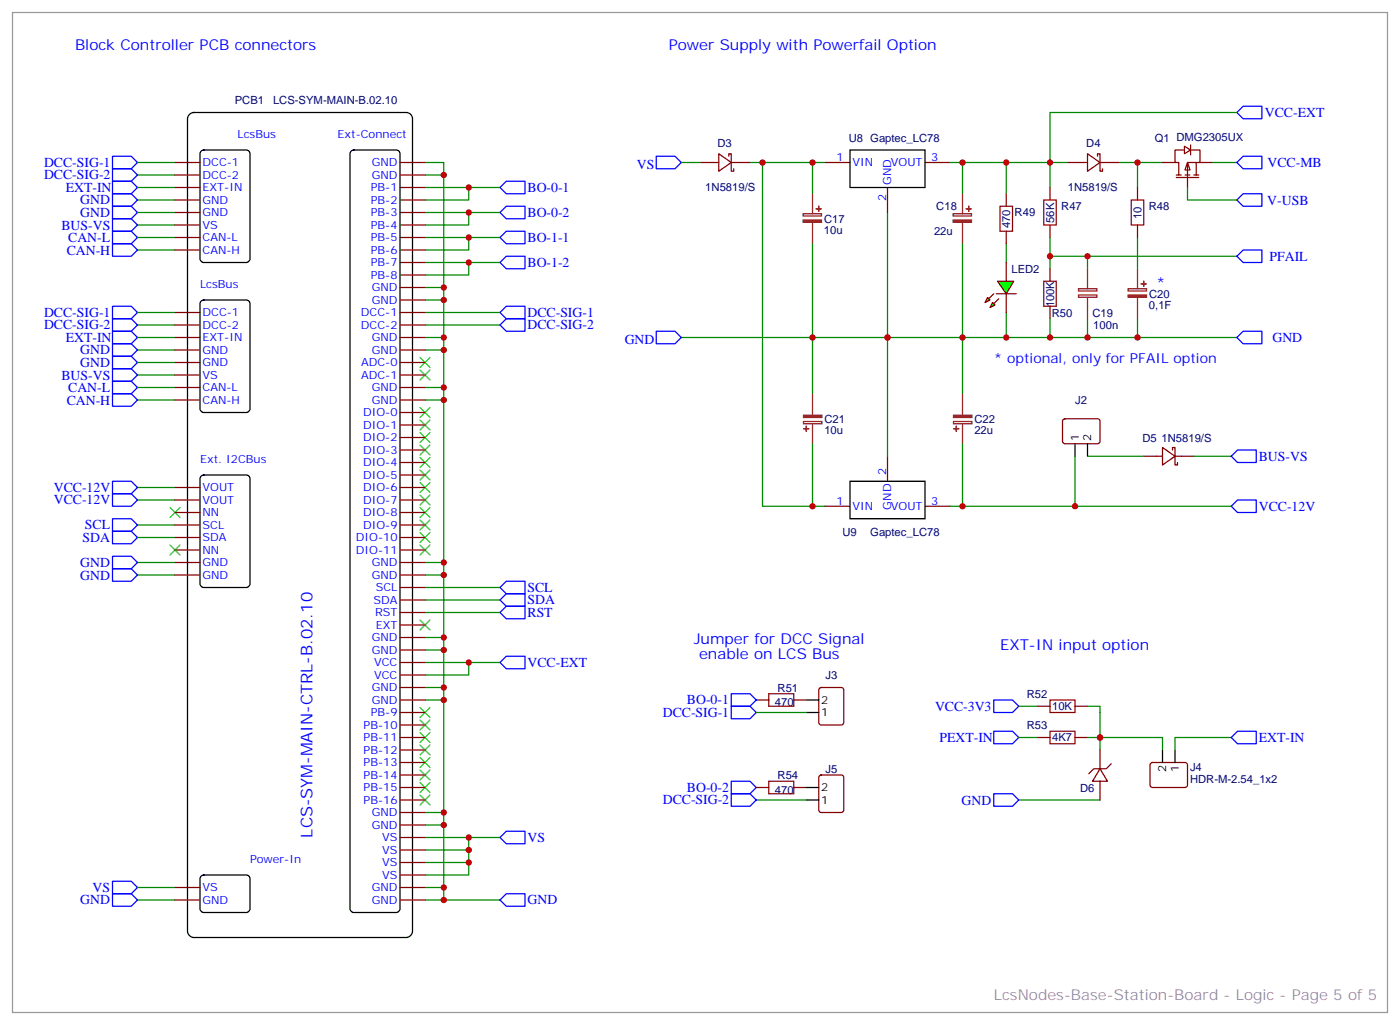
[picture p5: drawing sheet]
<svg xmlns="http://www.w3.org/2000/svg" width="395mm" height="289mm" viewBox="0 0 395 289" stroke-linecap="round" stroke-linejoin="round" font-family="sans-serif">
<path d="M349.1 31.8l1.7-1.8h5.3v3.5h-5.3zM185.2 44.1h5.3l1.8 1.8-1.8 1.7h-5.3zM350.8 54.7h5.3v3.5h-5.3l-1.7-1.8zM350.8 70.6h5.3v3.5h-5.3l-1.7-1.8zM185.2 93.5h5.3l1.8 1.7-1.8 1.8h-5.3zM350.8 93.5h5.3v3.5h-5.3l-1.7-1.8z" fill="none" stroke="#00f" stroke-width=".35"/>
<path d="M229.3 54.7v5.6M271.6 54.7v5.6M226.7 60.3h5.1v.7h-5.1zM229.3 62.8v6M269 60.3h5.2v.7h-5.2zM271.6 62.8v6M306.9 75.8v5.7M304.4 83.3h5.2v.6h-5.2zM304.4 81.5h5.2v.6h-5.2zM306.9 84v6" fill="none" stroke="#8c2424" stroke-width=".35"/>
<g fill="#8c2424" stroke="#8c2424" stroke-width=".35">
<path d="M269 62.1h5.2v.6h-5.2z"/>
<path d="M272.7 58.9h1.4z"/>
<path d="M273.4 58.2v1.4z"/>
<path d="M226.7 62.1h5.1v.6h-5.1z"/>
<path d="M230.4 58.9h1.4z"/>
<path d="M231 58.2l.1 1.4z"/>
</g>
<g fill="none" stroke="#008700" stroke-width=".35">
<path d="M349.2 31.8h-52.9v14.1M211.7 45.9h21.1M229.3 45.9v8.8M250.5 60v35.2M268.1 45.9h3.5M296.3 45.9h-24.7v8.8M296.3 45.9v7M296.3 45.9h5.3M315.7 45.9h12.4M321 45.9v7M229.3 68.8v26.4M271.6 68.8v26.4"/>
<path d="M296.3 67v8.8M296.3 72.3h52.9M306.9 72.3v3.5M321 67v8.8M192.3 95.2h156.9M296.3 90v5.2M306.9 90v5.2M321 90v5.2"/>
</g>
<path d="M294.6 56.4h3.5v7.1h-3.5zM319.3 56.4h3.5v7.1h-3.5zM294.6 79.4h3.5v7h-3.5z" fill="none" stroke="#a10000" stroke-width=".35"/>
<g fill="none" stroke="#870000" stroke-width=".35">
<path d="M197.6 45.9h5.2M202.8 43.4l3.6 2.5-3.6 2.4zM205.7 44.1v-.7h.7v4.9h.7v-.7M206.4 45.9h5.3M232.8 45.9h7.1M250.5 52.9v7.1M261.1 45.9h7M296.3 52.9v3.5M301.6 45.9h5.3M306.9 43.4l3.5 2.5-3.5 2.4zM309.7 44.1v-.7h.7v4.9h.7v-.7M310.4 45.9h5.3"/>
<path d="M321 52.9v3.5M336 40.9v2.8M296.3 63.5v3.5M296.3 75.8v3.6M321 63.5v3.5M296.3 86.4v3.6"/>
</g>
<path d="M239.9 42.3h21.2v10.6h-21.2z" fill="none" stroke="#000" stroke-width=".35"/>
<path d="M334.3 41.3l1.7 1-1.7 1.1z" fill="#fff" stroke="#870000" stroke-width=".35"/>
<g fill="none" stroke="#870000" stroke-width=".35">
<path d="M328.1 45.9h3.5M332 49.4h1.4M332 50.1h6.3M334.1 42.3h-2.5v3.6h1.1v3.5M334.4 49.4h1.4M335.1 45.9l.7 2.1h-1.4zM336.2 42.3h2.5v3.6h-3.6v7M336.9 49.4h1.4M337.6 45.9v3.5M338.7 45.9h3.5M284 74.1v5.3M284 82.9v5.3"/>
<path d="M300.1 118.4l.5-.2h9.4l.4 .7v5.9l-.7 .4h-9.4l-.4-.7v-5.6zM250.5 128.8v7M322.8 128.8h5.3M328.1 126.3l3.5 2.5-3.5 2.4zM330.9 127v-.7h.7v4.9h.7v-.7M331.6 128.8h5.3M232.8 142.9h7.1M261.1 142.9h7M213.4 197.6h3.6M224 197.6h3.5M231.3 194.2l.5-.2h5.6l.7 .5v9.4l-.4 .7h-5.9l-.7-.5v-9.4zM231.3 218.9l.5-.2h5.6l.7 .5v9.4l-.4 .7h-5.9l-.7-.5v-9.4z"/>
<path d="M213.4 222.2h3.6M224 222.2h3.5"/>
</g>
<g fill="none" stroke="#008700" stroke-width=".35">
<path d="M192.3 45.9h5.3M215.2 45.9v97h17.6M284 45.9v8.8M335.1 52.9v3.5h14.1M342.2 45.9h7M284 68.8v5.3M229.3 95.2v15.9M250.5 95.2v33.6M271.6 95.2v15.9M284 88.2v7M229.3 125.2v17.7M271.6 125.2v17.7"/>
<path d="M303.4 128.8v14.1M306.9 128.8h15.9M336.9 128.8h10.6M268.1 142.9h79.4M213.4 201.1h14.1M213.4 225.8h14.1"/>
</g>
<path d="M349.1 45.9l1.7-1.8h5.3v3.5h-5.3zM349.2 127h5.3v3.5h-5.3l-1.7-1.7zM347.5 142.9l1.7-1.8h5.3v3.5h-5.3zM206.4 195.8h5.3l1.7 1.8-1.7 1.7h-5.3zM206.4 199.3h5.3l1.7 1.8-1.7 1.7h-5.3zM206.4 224h5.3l1.7 1.8-1.7 1.7h-5.3zM206.4 220.5h5.3l1.7 1.7-1.7 1.8h-5.3z" fill="none" stroke="#00f" stroke-width=".35"/>
<path d="M239.9 135.8h21.2v10.6h-21.2zM303.4 125.2v3.6M306.9 125.2v3.6M227.5 197.6h3.6M227.5 201.1h3.6M227.5 225.8h3.6M227.5 222.2h3.6" fill="none" stroke="#000" stroke-width=".35"/>
<path d="M217 195.8h7v3.5h-7zM217 220.5h7v3.5h-7z" fill="none" stroke="#a10000" stroke-width=".35"/>
<path d="M321 75.8v5.7M318.4 81.5h5.2v.6h-5.2zM321 84v6M226.8 119h5.2v.6h-5.2zM229.3 111.1v6M229.3 119.6v5.6M269.1 119h5.2v.6h-5.2zM271.6 111.1v6M271.6 119.6v5.6" fill="none" stroke="#8c2424" stroke-width=".35"/>
<g fill="#8c2424" stroke="#8c2424" stroke-width=".35">
<path d="M226.8 117.2h5.2v.6h-5.2z"/>
<path d="M226.8 121h1.4z"/>
<path d="M227.5 120.3l.1 1.4z"/>
<path d="M269.1 117.2h5.2v.6h-5.2z"/>
<path d="M269.2 121h1.4z"/>
<path d="M269.9 120.3v1.4z"/>
<path d="M318.4 83.3h5.2v.6h-5.2z"/>
<path d="M322.1 80.1h1.4z"/>
<path d="M322.8 79.4v1.4z"/>
</g>
<path d="M3.5 3.5h388.1v282.3h-388.1z" fill="none" stroke="#999" stroke-width=".35"/>
<g fill="#0f0" stroke="#870000" stroke-width=".35">
<path d="M280.1 85.4l.7 .7-1.4 .7z"/>
<path d="M278.7 84l.7 .7-1.4 .7z"/>
</g>
<g fill="#870000" stroke="#870000" stroke-width=".35">
<path d="M281.9 84.3l-1.4 1.4z"/>
<path d="M280.5 82.9l-1.5 1.4z"/>
</g>
<path d="M281.2 82.9h5.6z" fill="#f00" stroke="#870000" stroke-width=".35"/>
<path d="M281.5 79.4h4.6l-2.1 3.5z" fill="#0f0" stroke="#870000" stroke-width=".35"/>
<path d="M282.2 58.2h3.6v7.1h-3.6zM296.3 197.6h7.1v3.5h-7.1zM296.3 206.4h7.1v3.5h-7.1z" fill="none" stroke="#a10000" stroke-width=".35"/>
<path d="M284 54.7v3.5M284 65.3v3.5M292.8 199.3h3.5M303.4 199.3h3.5M292.8 208.1h3.5M303.4 208.1h3.5M310.4 217l2.2 3.5h-4.3zM310.4 211.7v5.3M313.6 215.5l-1.4 1.5h-3.5l-1.4 1.4M324.8 215.4l.5-.2h9.4l.4 .7v5.9l-.7 .4h-9.4l-.4-.7v-5.6zM310.4 220.5v5.3" fill="none" stroke="#870000" stroke-width=".35"/>
<path d="M328.1 211.7v3.5M331.6 211.7v3.5" fill="none" stroke="#000" stroke-width=".35"/>
<g fill="none" stroke="#008700" stroke-width=".35">
<path d="M38.8 60h10.6M38.8 56.4h10.6M38.8 52.9h10.6M38.8 49.4h10.6M38.8 45.9h10.6M119.9 45.9h5.3v208.1M119.9 60h21.2M119.9 52.9h21.2M119.9 49.4h5.3M132.3 60v3.5h-12.4M132.3 52.9v3.5h-12.4M38.8 70.6h10.6"/>
<path d="M38.8 67h10.6M38.8 63.5h10.6M119.9 67h21.2M119.9 74.1h21.2M132.3 74.1v3.5h-12.4M132.3 67v3.6h-12.4M38.8 88.2h10.6M38.8 91.7h10.6M38.8 95.2h10.6M38.8 98.8h10.6M119.9 88.2h21.2M119.9 91.7h21.2"/>
<path d="M119.9 95.2h5.3M119.9 98.8h5.3M119.9 84.7h5.3M119.9 81.1h5.3M38.8 102.3h10.6M38.8 109.4h10.6M38.8 112.9h10.6M38.8 105.8h10.6M119.9 109.4h5.3M119.9 112.9h5.3M38.8 137.6h10.6M38.8 141.1h10.6"/>
<path d="M38.8 148.2h10.6M38.8 158.8h10.6M38.8 151.7h10.6M119.9 158.8h5.3M38.8 162.3h10.6M119.9 165.8h21.2M119.9 169.3h21.2M119.9 172.9h21.2M119.9 179.9h5.3M119.9 162.3h5.3M119.9 187h21.2M119.9 197.6h5.3"/>
<path d="M119.9 194h5.3M119.9 183.4h5.3M132.3 187v3.5h-12.4M287.5 199.3h5.3M306.9 199.3h3.5v12.4M287.5 208.1h5.3M306.9 208.1h21.2v3.6M347.5 208.1h-15.9v3.6M119.9 236.4h21.2M119.9 239.9h12.4M119.9 232.8h5.3M119.9 229.3h5.3"/>
<path d="M132.3 236.4v10.5h-12.4M287.5 225.8h22.9M38.8 254h10.6M38.8 250.5h10.6M119.9 243.4h12.4M119.9 254h21.2M119.9 250.5h5.3"/>
</g>
<g fill="none" stroke="#00f" stroke-width=".35">
<path d="M31.7 58.2h5.3l1.8 1.8-1.8 1.7h-5.3zM31.7 54.7h5.3l1.8 1.7-1.8 1.8h-5.3zM31.7 51.2h5.3l1.8 1.7-1.8 1.8h-5.3zM31.7 47.6h5.3l1.8 1.8-1.8 1.8h-5.3zM31.7 44.1h5.3l1.8 1.8-1.8 1.7h-5.3zM141.1 60l1.8-1.8h5.3v3.5h-5.3zM141.1 52.9l1.8-1.7h5.3v3.5h-5.3zM31.7 68.8h5.3l1.8 1.8-1.8 1.7h-5.3zM31.7 65.3h5.3l1.8 1.7-1.8 1.8h-5.3zM31.7 61.7h5.3l1.8 1.8-1.8 1.8h-5.3zM141.1 67l1.8-1.7h5.3v3.5h-5.3zM141.1 74.1l1.8-1.8h5.3v3.5h-5.3z"/>
<path d="M31.7 86.4h5.3l1.8 1.8-1.8 1.8h-5.3zM31.7 90h5.3l1.8 1.7-1.8 1.8h-5.3zM31.7 93.5h5.3l1.8 1.7-1.8 1.8h-5.3zM31.7 97h5.3l1.8 1.8-1.8 1.7h-5.3zM141.1 88.2l1.8-1.8h5.3v3.6h-5.3zM141.1 91.7l1.8-1.7h5.3v3.5h-5.3zM31.7 100.5h5.3l1.8 1.8-1.8 1.8h-5.3zM31.7 107.6h5.3l1.8 1.8-1.8 1.7h-5.3zM31.7 111.1h5.3l1.8 1.8-1.8 1.8h-5.3zM31.7 104.1h5.3l1.8 1.7-1.8 1.8h-5.3zM31.7 135.8h5.3l1.8 1.8-1.8 1.7h-5.3zM31.7 139.3h5.3l1.8 1.8-1.8 1.8h-5.3z"/>
<path d="M31.7 146.4h5.3l1.8 1.8-1.8 1.7h-5.3zM31.7 157h5.3l1.8 1.8-1.8 1.7h-5.3zM31.7 149.9h5.3l1.8 1.8-1.8 1.8h-5.3zM31.7 160.5h5.3l1.8 1.8-1.8 1.7h-5.3zM141.1 165.8l1.8-1.8h5.3v3.6h-5.3zM141.1 169.3l1.8-1.7h5.3v3.5h-5.3zM141.1 172.9l1.8-1.8h5.3v3.5h-5.3zM141.1 187l1.8-1.8h5.3v3.5h-5.3zM280.5 197.6h5.3l1.7 1.7-1.7 1.8h-5.3zM280.5 206.4h5.3l1.7 1.7-1.7 1.8h-5.3zM347.5 208.1l1.7-1.7h5.3v3.5h-5.3zM141.1 236.4l1.8-1.8h5.3v3.5h-5.3z"/>
<path d="M280.5 224h5.3l1.7 1.8-1.7 1.7h-5.3zM31.7 252.2h5.3l1.8 1.8-1.8 1.8h-5.3zM31.7 248.7h5.3l1.8 1.8-1.8 1.7h-5.3zM141.1 254l1.8-1.8h5.3v3.6h-5.3z"/>
</g>
<g fill="none" stroke="#3c3" stroke-width=".35">
<path d="M118.5 100.9l2.9 2.8M118.5 104.4l2.9 2.8M118.5 115l2.9 2.8M118.5 118.5l2.9 2.9M121.4 100.9l-2.9 2.8M121.4 104.4l-2.9 2.8M121.4 115l-2.9 2.8M121.4 118.5l-2.9 2.9M118.5 122.1l2.9 2.8M118.5 125.6l2.9 2.8M118.5 129.1l2.9 2.8M118.5 132.6l2.9 2.9"/>
<path d="M118.5 136.2l2.9 2.8M118.5 139.7l2.9 2.8M121.4 122.1l-2.9 2.8M121.4 125.6l-2.9 2.8M121.4 129.1l-2.9 2.8M121.4 132.6l-2.9 2.9M121.4 136.2l-2.9 2.8M121.4 139.7l-2.9 2.8M48 153.8l2.8 2.8M48 143.2l2.8 2.9M50.8 153.8l-2.8 2.8M50.8 143.2l-2.8 2.9"/>
<path d="M118.5 143.2l2.9 2.9M118.5 146.8l2.9 2.8M118.5 150.3l2.9 2.8M118.5 153.8l2.9 2.8M121.4 143.2l-2.9 2.9M121.4 146.8l-2.9 2.8M121.4 150.3l-2.9 2.8M121.4 153.8l-2.9 2.8M118.5 175l2.9 2.8M121.4 175l-2.9 2.8M118.5 199.7l2.9 2.8M121.4 199.7l-2.9 2.8"/>
<path d="M118.5 203.2l2.9 2.8M118.5 206.7l2.9 2.9M118.5 210.3l2.9 2.8M118.5 213.8l2.9 2.8M118.5 217.3l2.9 2.8M121.4 203.2l-2.9 2.8M121.4 206.7l-2.9 2.9M121.4 210.3l-2.9 2.8M121.4 213.8l-2.9 2.8M121.4 217.3l-2.9 2.8M118.5 220.8l2.9 2.9M118.5 224.4l2.9 2.8"/>
<path d="M121.4 220.8l-2.9 2.9M121.4 224.4l-2.9 2.8"/>
</g>
<path d="M53.5 32.3l1.2-.5h60a1.76 1.76 0 0 1 1.7 1.7v229.3a1.89 1.89 0 0 1-1.7 1.8h-60a1.89 1.89 0 0 1-1.8-1.8v-229.3z" fill="#fff" stroke="#000" stroke-width=".35"/>
<path d="M56.7 42.8l.8-.5h12l.6 .2 .4 .6 .1 29.9-.3 .7-.5 .3-12.3 .1-.6-.3-.4-.5-.1-29.9zM99 42.8l.8-.5h12l.7 .2 .4 .9v213.1l-.2 .6-.9 .4h-12l-.6-.2-.4-.8v-213.1zM56.7 85.1l.8-.4h12l.6 .2 .4 .5 .1 30-.3 .6-.5 .4h-12.3l-.6-.2-.4-.5-.1-30zM56.7 134.5l.8-.4h12l.6 .2 .4 .5 .1 29.9-.3 .7-.5 .4h-12.3l-.6-.2-.4-.6-.1-29.9zM56.7 247.4l.8-.5h12l.6 .2 .5 .9v8.5l-.3 .6-.8 .4h-12l-.6-.2-.5-.8v-8.5z" fill="none" stroke="#000" stroke-width=".35"/>
<g fill="none" stroke="#870000" stroke-width=".35">
<path d="M49.4 45.9h7M49.4 49.4h7M49.4 52.9h7M49.4 56.4h7M49.4 60h7M112.9 45.9h7M112.9 49.4h7M112.9 52.9h7M112.9 56.4h7M112.9 60h7M49.4 63.5h7M49.4 67h7"/>
<path d="M49.4 70.6h7M112.9 63.5h7M112.9 67h7M112.9 70.6h7M112.9 77.6h7M112.9 74.1h7M49.4 98.8h7M49.4 95.2h7M49.4 91.7h7M49.4 88.2h7M112.9 98.8h7M112.9 95.2h7"/>
<path d="M112.9 91.7h7M112.9 88.2h7M112.9 84.7h7M112.9 81.1h7M49.4 112.9h7M49.4 109.4h7M49.4 105.8h7M49.4 102.3h7M112.9 112.9h7M112.9 109.4h7M112.9 105.8h7M112.9 102.3h7"/>
<path d="M112.9 116.4h7M112.9 119.9h7M49.4 137.6h7M112.9 123.5h7M112.9 127h7M112.9 130.5h7M112.9 134.1h7M112.9 137.6h7M49.4 141.1h7M49.4 144.6h7M49.4 148.2h7M49.4 151.7h7"/>
<path d="M49.4 155.2h7M49.4 158.8h7M112.9 141.1h7M112.9 144.6h7M112.9 148.2h7M112.9 151.7h7M112.9 155.2h7M112.9 158.8h7M49.4 162.3h7M112.9 162.3h7M112.9 165.8h7M112.9 169.3h7"/>
<path d="M112.9 172.9h7M112.9 176.4h7M112.9 179.9h7M112.9 187h7M112.9 190.5h7M112.9 197.6h7M112.9 194h7M112.9 183.4h7M112.9 201.1h7M112.9 208.1h7M112.9 211.7h7M112.9 215.2h7"/>
<path d="M112.9 218.7h7M112.9 204.6h7M112.9 229.3h7M112.9 232.8h7M112.9 236.4h7M112.9 239.9h7M112.9 222.2h7M112.9 225.8h7M49.4 250.5h7M49.4 254h7M112.9 250.5h7M112.9 254h7"/>
<path d="M112.9 243.4h7M112.9 246.9h7"/>
</g>
<g fill="#c00">
<circle cx="306.9" cy="95.2" r=".88"/>
<circle cx="321" cy="95.2" r=".88"/>
<circle cx="296.3" cy="95.2" r=".88"/>
<circle cx="229.3" cy="95.2" r=".88"/>
<circle cx="306.9" cy="72.3" r=".88"/>
<circle cx="321" cy="45.9" r=".88"/>
<circle cx="229.3" cy="45.9" r=".88"/>
<circle cx="250.5" cy="95.2" r=".88"/>
<circle cx="296.3" cy="72.3" r=".88"/>
<circle cx="271.6" cy="95.2" r=".88"/>
<circle cx="296.3" cy="45.9" r=".88"/>
<circle cx="271.6" cy="45.9" r=".88"/>
<circle cx="215.2" cy="45.9" r=".88"/>
<circle cx="284" cy="45.9" r=".88"/>
<circle cx="284" cy="95.2" r=".88"/>
<circle cx="229.3" cy="142.9" r=".88"/>
<circle cx="271.6" cy="142.9" r=".88"/>
<circle cx="303.4" cy="142.9" r=".88"/>
<circle cx="310.4" cy="208.1" r=".88"/>
<circle cx="132.3" cy="74.1" r=".88"/>
<circle cx="132.3" cy="67" r=".88"/>
<circle cx="132.3" cy="60" r=".88"/>
<circle cx="132.3" cy="52.9" r=".88"/>
<circle cx="132.3" cy="187" r=".88"/>
<circle cx="132.3" cy="236.4" r=".88"/>
<circle cx="132.3" cy="243.4" r=".88"/>
<circle cx="132.3" cy="239.9" r=".88"/>
<circle cx="125.2" cy="254" r=".88"/>
<circle cx="125.2" cy="250.5" r=".88"/>
<circle cx="125.2" cy="232.8" r=".88"/>
<circle cx="125.2" cy="229.3" r=".88"/>
<circle cx="125.2" cy="197.6" r=".88"/>
<circle cx="125.2" cy="194" r=".88"/>
<circle cx="125.2" cy="183.4" r=".88"/>
<circle cx="125.2" cy="179.9" r=".88"/>
<circle cx="125.2" cy="162.3" r=".88"/>
<circle cx="125.2" cy="158.7" r=".88"/>
<circle cx="125.2" cy="112.9" r=".88"/>
<circle cx="125.2" cy="109.4" r=".88"/>
<circle cx="125.2" cy="98.8" r=".88"/>
<circle cx="125.2" cy="95.2" r=".88"/>
<circle cx="125.2" cy="84.7" r=".88"/>
<circle cx="125.2" cy="81.1" r=".88"/>
<circle cx="125.2" cy="49.4" r=".88"/>
</g>
<text font-size="4.6" fill="#00f" x="88.2" y="236.4" transform="rotate(-90 88.2 236.4)">LCS-SYM-MAIN-CTRL-B.02.10</text>
<g font-size="4.2" fill="#00f">
<text x="21.2" y="14.1">Block Controller PCB connectors</text>
<text x="188.7" y="14.1">Power Supply with Powerfail Option</text>
<text x="326.3" y="81.1">*</text>
<text x="195.8" y="181.7">Jumper for DCC Signal</text>
<text x="197.3" y="185.9">enable on LCS Bus</text>
<text x="282.2" y="183.4">EXT-IN input option</text>
</g>
<text font-size="4.2" fill="#999" x="280.5" y="282.2">LcsNodes-Base-Station-Board - Logic - Page 5 of 5</text>
<g font-size="3.9" fill="#00f">
<text x="357" y="33.1">VCC-EXT</text>
<text x="12.4" y="47.1">DCC-SIG-1</text>
<text x="179.8" y="47.6">VS</text>
<text x="357.7" y="47.1">VCC-MB</text>
<text x="12.4" y="50.6">DCC-SIG-2</text>
<text x="18.5" y="54.2">EXT-IN</text>
<text x="22.7" y="57.7">GND</text>
<text x="148.9" y="54.1">BO-0-1</text>
<text x="357.7" y="57.8">V-USB</text>
<text x="17.3" y="64.8">BUS-VS</text>
<text x="22.7" y="61.2">GND</text>
<text x="148.9" y="61.2">BO-0-2</text>
<text x="18.8" y="71.8">CAN-H</text>
<text x="19.2" y="68.3">CAN-L</text>
<text x="148.9" y="68.2">BO-1-1</text>
<text x="148.9" y="75.3">BO-1-2</text>
<text x="358.3" y="73.6">PFAIL</text>
<text x="12.4" y="89.4">DCC-SIG-1</text>
<text x="148.9" y="89.4">DCC-SIG-1</text>
<text x="12.4" y="93">DCC-SIG-2</text>
<text x="148.9" y="92.9">DCC-SIG-2</text>
<text x="18.5" y="96.5">EXT-IN</text>
<text x="22.7" y="100">GND</text>
<text x="176.3" y="97">GND</text>
<text x="359.1" y="96.5">GND</text>
<text x="17.3" y="107.1">BUS-VS</text>
<text x="22.7" y="103.6">GND</text>
<text x="280.5" y="102.3">* optional, only for PFAIL option</text>
<text x="19.2" y="110.6">CAN-L</text>
<text x="18.8" y="114.2">CAN-H</text>
<text x="355.2" y="130">BUS-VS</text>
<text x="15.2" y="138.8">VCC-12V</text>
<text x="15.2" y="142.3">VCC-12V</text>
<text x="24" y="149.4">SCL</text>
<text x="355.2" y="144.3">VCC-12V</text>
<text x="23.3" y="153">SDA</text>
<text x="22.7" y="160">GND</text>
<text x="22.7" y="163.6">GND</text>
<text x="148.9" y="167">SCL</text>
<text x="148.9" y="170.5">SDA</text>
<text x="148.9" y="174.1">RST</text>
<text x="148.9" y="188.3">VCC-EXT</text>
<text x="187" y="202.3">DCC-SIG-1</text>
<text x="193.9" y="198.8">BO-0-1</text>
<text x="263.9" y="200.6">VCC-3V3</text>
<text x="265.1" y="209.4">PEXT-IN</text>
<text x="355.2" y="209.4">EXT-IN</text>
<text x="187" y="227">DCC-SIG-2</text>
<text x="193.9" y="223.4">BO-0-2</text>
<text x="271.4" y="227.1">GND</text>
<text x="148.9" y="237.6">VS</text>
<text x="26.1" y="251.8">VS</text>
<text x="22.7" y="255.2">GND</text>
<text x="148.9" y="255.2">GND</text>
</g>
<g font-size="3.2" fill="#000080">
<text x="66.3" y="29.3">PCB1</text>
<text x="77.1" y="29.3">LCS-SYM-MAIN-B.02.10</text>
<text x="202.5" y="41.6">D3</text>
<text x="239.5" y="40">U8 Gaptec_LC78</text>
<text x="306.6" y="41.6">D4</text>
<text x="325.9" y="39.9">Q1 DMG2305UX</text>
<text x="199.1" y="54">1N5819/S</text>
<text x="301.4" y="54">1N5819/S</text>
<text x="264.2" y="59.4">C18</text>
<text x="299.5" y="59.4">R47</text>
<text x="324.2" y="59.3">R48</text>
<text x="232.6" y="62.9">C17</text>
<text x="285.1" y="64.5" transform="rotate(-90 285.1 64.5)">470</text>
<text x="286.3" y="61.1">R49</text>
<text x="297.5" y="62.9" transform="rotate(-90 297.5 62.9)">56K</text>
<text x="322.1" y="61.8" transform="rotate(-90 322.1 61.8)">10</text>
<text x="232.5" y="66.1">10u</text>
<text x="263.6" y="66.4">22u</text>
<text x="285.5" y="76.9">LED2</text>
<text x="296.8" y="89.4">R50</text>
<text x="297.5" y="86.7" transform="rotate(-90 297.5 86.7)">100K</text>
<text x="308.3" y="89.3">C19</text>
<text x="324.3" y="87.2">0,1F</text>
<text x="324.3" y="84">C20</text>
<text x="308.5" y="92.9">100n</text>
<text x="303.4" y="113.9">J2</text>
<text x="232.7" y="119.4">C21</text>
<text x="275" y="119.4">C22</text>
<text x="232.7" y="122.5">10u</text>
<text x="275" y="122.5">22u</text>
<text x="322.4" y="124.6">D5</text>
<text x="327.8" y="124.6">1N5819/S</text>
<text x="237.8" y="151.2">U9</text>
<text x="245.6" y="151.2">Gaptec_LC78</text>
<text x="233" y="191.6">J3</text>
<text x="219.4" y="195.2">R51</text>
<text x="289.8" y="196.9">R52</text>
<text x="218.7" y="199.3">470</text>
<text x="296.9" y="200.4">10K</text>
<text x="289.8" y="205.7">R53</text>
<text x="296.9" y="209.2">4K7</text>
<text x="219.4" y="219.9">R54</text>
<text x="233" y="218.1">J5</text>
<text x="335.8" y="220.9">HDR-M-2.54_1x2</text>
<text x="335.8" y="217.7">J4</text>
<text x="218.7" y="224">470</text>
<text x="304.8" y="223.4">D6</text>
</g>
<g font-size="3.2" fill="#00f">
<text x="67" y="38.8">LcsBus</text>
<text x="95.2" y="38.8">Ext-Connect</text>
<text x="57.1" y="46.9">DCC-1</text>
<text x="104.9" y="46.9">GND</text>
<text x="236.1" y="45.5">1</text>
<text x="240.6" y="46.9">VIN</text>
<text x="251.4" y="46.9">VOUT</text>
<text x="262.8" y="45.5">3</text>
<text x="57.1" y="50.4">DCC-2</text>
<text x="57.1" y="54">EXT-IN</text>
<text x="104.6" y="54">PB-1</text>
<text x="104.9" y="50.4">GND</text>
<text x="251.5" y="52.2" transform="rotate(-90 251.5 52.2)">GND</text>
<text x="57.1" y="57.5">GND</text>
<text x="104.6" y="57.5">PB-2</text>
<text x="250.1" y="56.7" transform="rotate(-90 250.1 56.7)">2</text>
<text x="57.1" y="61">GND</text>
<text x="57.1" y="64.6">VS</text>
<text x="104.6" y="64.6">PB-4</text>
<text x="104.6" y="61">PB-3</text>
<text x="57.1" y="68.1">CAN-L</text>
<text x="57.1" y="71.6">CAN-H</text>
<text x="104.6" y="71.6">PB-6</text>
<text x="104.6" y="68.1">PB-5</text>
<text x="104.6" y="75.1">PB-7</text>
<text x="56.4" y="81.1">LcsBus</text>
<text x="104.6" y="78.7">PB-8</text>
<text x="104.9" y="82.2">GND</text>
<text x="57.1" y="89.3">DCC-1</text>
<text x="101.8" y="89.3">DCC-1</text>
<text x="104.9" y="85.7">GND</text>
<text x="57.1" y="92.8">DCC-2</text>
<text x="101.8" y="92.8">DCC-2</text>
<text x="57.1" y="99.8">GND</text>
<text x="57.1" y="96.3">EXT-IN</text>
<text x="104.9" y="96.3">GND</text>
<text x="104.9" y="99.8">GND</text>
<text x="57.1" y="106.9">VS</text>
<text x="57.1" y="103.4">GND</text>
<text x="101.9" y="103.4">ADC-0</text>
<text x="101.9" y="106.9">ADC-1</text>
<text x="57.1" y="113.9">CAN-H</text>
<text x="57.1" y="110.4">CAN-L</text>
<text x="104.9" y="110.4">GND</text>
<text x="104.9" y="113.9">GND</text>
<text x="102.5" y="117.5">DIO-0</text>
<text x="102.5" y="121">DIO-1</text>
<text x="102.5" y="124.5">DIO-2</text>
<text x="56.4" y="130.5">Ext. I2CBus</text>
<text x="102.5" y="128.1">DIO-3</text>
<text x="102.5" y="131.6">DIO-4</text>
<text x="102.5" y="135.1">DIO-5</text>
<text x="250.1" y="134.1" transform="rotate(-90 250.1 134.1)">2</text>
<text x="57.1" y="138.6">VOUT</text>
<text x="57.1" y="142.2">VOUT</text>
<text x="102.5" y="138.6">DIO-6</text>
<text x="102.5" y="142.2">DIO-7</text>
<text x="236.1" y="142.5">1</text>
<text x="240.6" y="143.9">VIN</text>
<text x="251.4" y="143.9">VOUT</text>
<text x="251.5" y="143.8" transform="rotate(-90 251.5 143.8)">GND</text>
<text x="262.8" y="142.5">3</text>
<text x="57.1" y="145.7">NN</text>
<text x="57.1" y="149.2">SCL</text>
<text x="102.5" y="145.7">DIO-8</text>
<text x="102.5" y="149.2">DIO-9</text>
<text x="57.1" y="152.8">SDA</text>
<text x="100.4" y="152.8">DIO-10</text>
<text x="57.1" y="156.3">NN</text>
<text x="57.1" y="159.8">GND</text>
<text x="100.4" y="156.3">DIO-11</text>
<text x="104.9" y="159.8">GND</text>
<text x="57.1" y="163.3">GND</text>
<text x="104.9" y="163.3">GND</text>
<text x="106" y="166.9">SCL</text>
<text x="105.4" y="170.4">SDA</text>
<text x="105.9" y="173.9">RST</text>
<text x="106" y="177.4">EXT</text>
<text x="104.9" y="181">GND</text>
<text x="104.9" y="184.5">GND</text>
<text x="105.6" y="188">VCC</text>
<text x="105.6" y="191.6">VCC</text>
<text x="104.9" y="195.1">GND</text>
<text x="104.6" y="202.1">PB-9</text>
<text x="104.9" y="198.6">GND</text>
<text x="102.6" y="209.2">PB-11</text>
<text x="102.6" y="205.7">PB-10</text>
<text x="102.6" y="212.7">PB-12</text>
<text x="102.6" y="216.3">PB-13</text>
<text x="102.6" y="219.8">PB-14</text>
<text x="102.6" y="223.3">PB-15</text>
<text x="102.6" y="226.8">PB-16</text>
<text x="104.9" y="230.4">GND</text>
<text x="104.9" y="233.9">GND</text>
<text x="107.8" y="237.4">VS</text>
<text x="70.6" y="243.4">Power-In</text>
<text x="107.8" y="240.9">VS</text>
<text x="107.8" y="244.5">VS</text>
<text x="57.1" y="251.5">VS</text>
<text x="104.9" y="251.5">GND</text>
<text x="107.8" y="248">VS</text>
<text x="57.1" y="255.1">GND</text>
<text x="104.9" y="255.1">GND</text>
</g>
<g font-size="3.2">
<text x="304.4" y="124.5" transform="rotate(-90 304.4 124.5)">1</text>
<text x="308" y="124.5" transform="rotate(-90 308 124.5)">2</text>
<text x="231.8" y="202.1">1</text>
<text x="231.8" y="198.6">2</text>
<text x="329.1" y="217.9" transform="rotate(-90 329.1 217.9)">2</text>
<text x="332.7" y="217.9" transform="rotate(-90 332.7 217.9)">1</text>
<text x="231.8" y="226.8">1</text>
<text x="231.8" y="223.3">2</text>
</g>
</svg>
